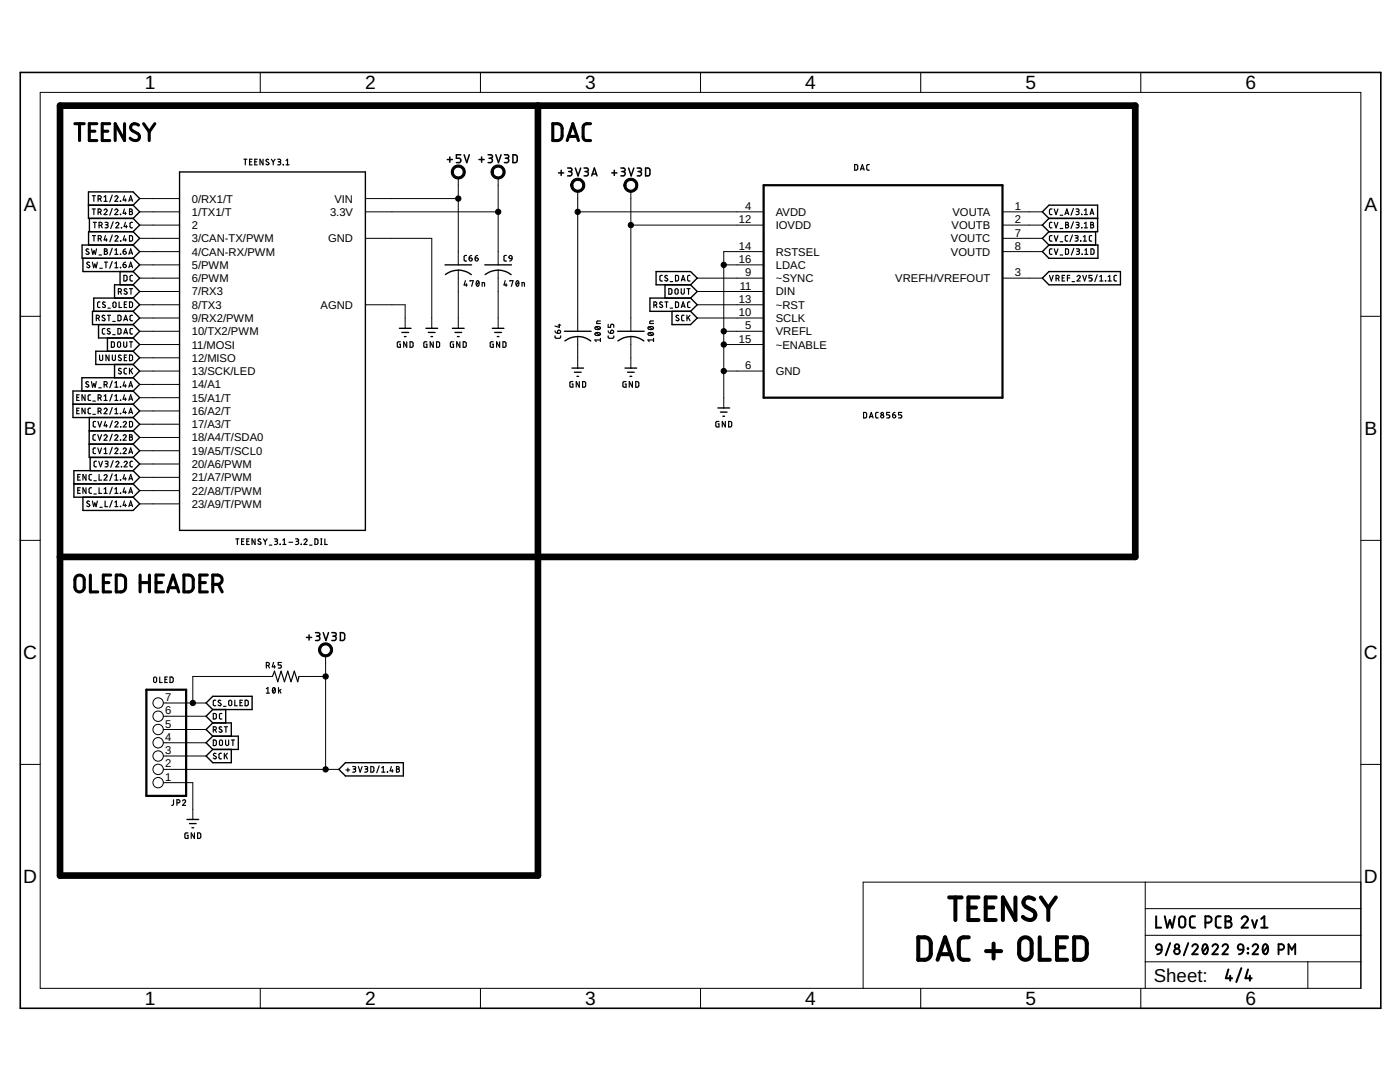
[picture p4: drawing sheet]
<svg xmlns="http://www.w3.org/2000/svg" width="279mm" height="216mm" viewBox="0 0 279 216" stroke-linecap="round" stroke-linejoin="round" font-family="sans-serif">
<g fill="none" stroke="#000" stroke-width=".23">
<path d="M18.4 39.1h.6M18.7 39.1v1.1M19.6 39.7l.5-.1v-.4l-.5-.1v1.1M20 39.7l.2 .5M20.8 39.3l.3-.2v1.1M22.4 38.9l-.5 1.4M22.9 39.3a.3 .3 0 0 1 .5-.2 .3 .3 0 0 1 0 .5l-.5 .6h.6M24.8 39.1l-.2 .8h.6M25 39.7v.5M25.8 39.9h.6M48.7 31.8h.6M49 31.8v1.1"/>
<path d="M49.8 32.3h.4M50.3 31.8h-.5v1.1h.5M50.8 32.3h.4M51.3 31.8h-.5v1.1h.5M52.5 31.8v1.1l-.6-1.1v1.1M53.6 31.9a.27 .27 0 0 0-.4-.1 .27 .27 0 0 0 0 .4l.4 .2a.29 .29 0 0 1-.1 .5 .29 .29 0 0 1-.4-.2M54.1 31.8l.4 .5M54.5 32.3v.6M54.9 31.8l-.4 .5M55.4 31.8h.5l.1 .2-.1 .2-.4 .1M55.7 32.3l.3 .1v.2l-.1 .3h-.5M56.5 32.9h.1"/>
<path d="M57.1 32.9h.6M57.1 32l.3-.2v1.1M170.6 32.8l.4 .1 .2 .1v.8l-.2 .1-.4 .1zM171.7 34l.4-1.2 .4 1.2M171.8 33.7h.6M173.5 32.8l-.4 .1-.1 .2v.7l.5 .2M17.7 49.7h-.4l-.1 .2 .5 .5v.3l-.3 .1-.3-.2M17.9 52.4l-.4-.1-.2 .3 .5 .4a.29 .29 0 0 1-.1 .4 .29 .29 0 0 1-.4-.1M18.3 49.7l.2 1.1 .3-.8 .2 .8 .3-1.1M18.4 41.7h.6M18.4 47h.7M18.4 52.3l.3 1.1 .2-.7 .3 .7 .2-1.1"/>
<path d="M18.6 44.4h.6M18.7 41.7v1.1M18.8 47v1.1M18.9 44.4v1.1M19.6 42.3l.5-.1v-.4l-.5-.1v1.1M19.6 47.6h.4l.2-.2v-.3l-.6-.1v1.1M19.7 50.9h.6M19.8 45l.5-.1v-.4l-.5-.1v1.1M19.9 53.5h.5M20 42.3l.2 .5M20 47.6l.2 .5M20.2 45l.2 .5"/>
<path d="M20.8 42a.31 .31 0 0 1 .4-.3 .31 .31 0 0 1 .1 .5l-.5 .6h.6M20.8 40.2h.6M20.8 49.7h.5v.4h-.2l.3 .3-.1 .3-.5 .1zM20.8 50.1h.3M20.8 52.3h.7M21 44.4h.4l.2 .2-.2 .2-.3 .1M21 47l-.2 .9h.6M21.1 52.3v1.1M21.2 47.6v.5M21.3 44.9l.3 .2-.1 .3-.5 .1M22.4 41.6l-.5 1.3M22.4 49.5l-.5 1.4"/>
<path d="M22.4 52.2l-.5 1.3M22.4 46.9l-.5 1.3M22.6 44.2l-.5 1.4M22.9 42a.31 .31 0 0 1 .4-.3 .31 .31 0 0 1 .1 .5l-.5 .6h.6M22.9 50.8h.6M22.9 49.9l.3-.2v1.1M22.9 52.6l.3-.3v1.1M22.9 53.4h.6M22.9 47.2a.3 .3 0 0 1 .5-.2 .3 .3 0 0 1 .1 .5l-.6 .6h.7M23.1 44.6a.3 .3 0 0 1 .4-.2 .3 .3 0 0 1 .1 .5l-.5 .6h.6M23.6 58.2l.6-.1v-.4l-.6-.1v1.1M24 58.2l.2 .5"/>
<path d="M24 40.2h.1M24 42.8h.1M24 50.7h.1M24 53.4h.1M24 48h.1M24.2 45.5h.1M24.6 50.1h.4a.31 .31 0 0 1 .2 .4 .31 .31 0 0 1-.3 .3 .31 .31 0 0 1-.3-.3zM24.6 52.8h.4a.31 .31 0 0 1 .2 .3 .31 .31 0 0 1-.3 .3 .31 .31 0 0 1-.3-.3zM24.7 54.9l.5 .1 .1 .1v.8l-.1 .1-.5 .1zM24.8 41.7l-.2 .9h.6M24.8 47l-.2 .9h.6M25 42.3v.5"/>
<path d="M25 44.4l-.2 .8h.6M25 47.6v.5M25.1 49.7l-.4 .1-.1 .3M25.1 52.3l-.4 .2-.1 .3M25.2 45v.5M25.3 57.7a.27 .27 0 0 0-.4-.1 .27 .27 0 0 0 0 .5l.4 .2a.3 .3 0 0 1-.1 .4 .3 .3 0 0 1-.4-.1M25.7 40.2l.4-1.1 .4 1.1M25.7 50.8l.4-1.1 .4 1.1M25.7 53.4l.4-1.1 .4 1.1M25.8 50.5h.6M25.8 53.1h.6M25.8 41.7h.3l.3 .2-.3 .3 .3 .2-.1 .4h-.5z"/>
<path d="M25.8 47h.5l.1 .2 .1 .6-.2 .3h-.5zM25.8 42.2h.3M25.8 57.6h.7M26.1 57.6v1.1M26.5 44.4h-.4l-.1 .2v.7l.5 .2M26.5 54.9l-.4 .1-.1 .2v.7l.5 .2M92.9 56l-.3 .9h.6M93.1 56.6v.5M93.1 51h-.3l-.2 .2v.7l.5 .2M93.6 51.5h.4a.31 .31 0 0 1 .2 .3 .31 .31 0 0 1-.3 .3 .31 .31 0 0 1-.3-.3zM93.8 56.1v-.1h.6l-.3 1.1M94.1 51l-.3 .1-.2 .4"/>
<path d="M94.8 51.5h.4a.3 .3 0 0 1 .2 .3 .3 .3 0 0 1-.3 .3 .3 .3 0 0 1-.3-.3zM95.1 56.1l.1-.1a.56 .56 0 0 1 .4 .6 .56 .56 0 0 1-.4 .5l-.2-.5zM95.3 51a.47 .47 0 0 0-.5 .5M95.6 56.3l-.5 .6M96.2 57.1v-.7l.5 .1v.6M100.8 56l-.2 .9h.6M101 56.6v.5M101.1 51h-.4l-.1 .2v.7l.5 .2M101.7 51.1l.3-.1 .2 .2v.4l-.6-.1zM101.8 56.1v-.1h.6l-.3 1.1M102.2 51.6l-.2 .4-.3 .1M103.2 56a.56 .56 0 0 1 .4 .6 .56 .56 0 0 1-.4 .5 .79 .79 0 0 1 0-1.1z"/>
<path d="M103.5 56.3l-.5 .6M104.2 57.1v-.7l.4 .1 .1 .6M132.2 54.9l-.4 .1-.1 .2v.7l.5 .2M133.2 55.1l-.4-.1-.1 .2 .5 .4a.3 .3 0 0 1-.1 .5 .3 .3 0 0 1-.4-.2M133.5 57.6h.4l.2 .2v.7l-.2 .2h-.4zM133.8 56.2h.4M134.8 54.9l.4 .1 .2 .1v.8l-.2 .1-.4 .1zM134.8 57.7h.4l.1 .2v.6l-.2 .2h-.3l-.1-.3zM136 57.6v.9l.2 .2 .3-.2 .1-.9M136 56.1l.3-1.2 .4 1.2M136.1 55.8h.5M137.1 57.6h.6"/>
<path d="M137.4 57.6v1.1M137.7 54.9l-.3 .1-.2 .2v.7l.5 .2M209.4 54.9l.4 1.2 .4-1.2M210 49.7h-.4l-.2 .2 .1 .7 .5 .2M210 47h-.4l-.2 .2 .1 .8 .5 .1M210 44.4h-.4l-.2 .2 .1 .7 .5 .2M210 41.7h-.4l-.2 .3 .1 .7 .5 .1M210.4 49.7l.4 1.1 .3-1.1M210.4 47l.4 1.1 .3-1.1M210.4 44.4l.4 1.1 .3-1.1M210.4 41.7l.4 1.1 .3-1.1M210.8 55.6l.5-.1v-.4l-.5-.2v1.2"/>
<path d="M211.1 55.6l.3 .5M211.6 50.9h.5M211.6 48.2h.5M211.6 45.6h.5M211.6 42.9h.5M212 55.5h.3M212.5 54.9h-.5v1.2h.5M212.5 42.8l.4-1.1 .4 1.1M212.6 42.5h.6M212.6 49.7h.5l.1 .1 .1 .7-.2 .2-.5 .1zM212.7 44.4h.5v.4l-.2 .1 .3 .2-.2 .3-.4 .1zM212.7 44.9h.3"/>
<path d="M213 55.5h.5M213.1 47h-.4l-.1 .2 .1 .8 .4 .1M213.5 54.9h-.5v1.2M214 56.2h.4M214 46.9l-.5 1.3M214.2 44.2l-.5 1.4M214.2 41.6l-.5 1.3M214.3 49.5l-.5 1.4M214.5 47h.5l.2 .2-.1 .2-.4 .1M214.7 44.4h.5l.1 .2-.1 .2-.3 .1M214.7 41.7h.4l.2 .2-.1 .3h-.3M214.8 49.7h.5l.1 .1-.1 .3h-.4"/>
<path d="M214.9 47.5l.3 .2-.1 .3-.6 .1M214.9 55.2a.31 .31 0 0 1 .5-.2 .31 .31 0 0 1 .1 .5l-.6 .6h.7M215.1 44.9l.2 .2v.3l-.6 .1M215.1 42.2l.2 .2v.3l-.6 .1M215.1 50.1l.3 .3v.3l-.6 .1M215.6 48.1h.1M215.9 42.8h.1M215.9 45.5h.1M215.9 50.8h.1M216.1 54.9l.4 1.2 .3-1.2M216.2 48.1h.6M216.2 47.2l.3-.2v1.1"/>
<path d="M216.4 42.8h.6M216.4 45.5h.6M216.4 44.6l.3-.2v1.1M216.4 42l.3-.3v1.1M216.5 50.8h.6M216.5 49.9l.3-.2v1.1M217.6 42.8l.3-1.1 .4 1.1M217.6 42.5h.6M217.7 44.4h.4l.1 .2-.2 .3 .3 .2-.2 .3-.4 .1zM217.7 44.9h.3M217.7 49.7h.4l.2 .1v.7l-.2 .2-.4 .1zM217.9 47h-.4l-.1 .2 .1 .8 .4 .1"/>
<path d="M218 54.9h-.7v.6h.4a.32 .32 0 0 1 .3 .3 .32 .32 0 0 1-.3 .3h-.4M219 54.8l-.5 1.4M219.5 56.1h.6M219.5 55.2l.3-.3v1.2M220.6 56h.1M221.1 56.1h.7M221.1 55.2l.4-.3v1.2M222.8 54.9l-.3 .1-.2 .2 .1 .7 .4 .2M15.3 79.3h.4M15.8 78.8h-.5v1.1h.5M17 78.8v1.1l-.6-1.1v1.1M17.7 76.2h-.4l-.2 .2 .6 .5v.2l-.2 .2-.4-.2"/>
<path d="M18.1 78.8h-.4l-.1 .2 .1 .8 .4 .1M18.2 76.1l.3 1.2 .2-.8 .3 .8 .2-1.2M19.2 63.5l.6-.1v-.4l-.6-.1v1.1M19.6 79.4l.5-.1v-.4l-.5-.1v1.1M19.6 63.5l.2 .5M19.7 77.4h.5M19.9 70.8v1l.2 .1 .4-.1v-1M20 60.2l-.4 .1-.1 .2v.8l.5 .1M20 79.4l.2 .5M20.8 79l.3-.2v1.1M20.8 79.9h.6M20.8 76.8l.5-.2v-.3l-.5-.2v1.2"/>
<path d="M20.9 63l-.3-.1-.2 .2 .6 .5v.3l-.3 .1-.3-.1M20.9 65.6h-.3l-.2 .2v.7l.5 .2M21 60.3h-.4l-.1 .2 .4 .4a.31 .31 0 0 1 0 .5 .31 .31 0 0 1-.5-.2M21.1 76.8l.3 .5M21.4 62.9h.7M21.5 61.5h.5M21.7 62.9v1.1M21.8 70.8v1.2l-.7-1.2v1.2M21.9 65.6h-.3l-.2 .2 .5 .4a.3 .3 0 0 1-.1 .5 .3 .3 0 0 1-.4-.2M22.2 68.2h.4l.2 .2v.6l-.2 .3h-.4zM22.4 76l-.5 1.4M22.4 78.7l-.5 1.3"/>
<path d="M22.4 70.8v.8l.2 .3 .4-.1v-1M22.5 64.1h.5M22.5 66.8h.5M22.6 60.3h.3l.2 .1v.8l-.2 .2-.3-.2zM22.9 77.3h.6M22.9 76.4l.3-.3v1.2M22.9 79l.3-.2v1.1M22.9 79.9h.6M23.5 62.9h.5l.1 .2 .1 .6-.2 .3h-.5zM23.5 65.6h.5l.1 .1 .1 .7-.2 .2-.5 .1zM23.6 68.3l.2-.1 .2 .2v.7l-.2 .2-.3-.2zM23.8 60.2v1.2h.5"/>
<path d="M24 77.3h.1M24 79.8h.1M24.2 73.6a.27 .27 0 0 0-.4-.1 .27 .27 0 0 0 0 .5l.3 .1a.29 .29 0 0 1 0 .5 .29 .29 0 0 1-.5-.2M24.2 70.9h-.4l-.2 .2 .6 .5v.2l-.2 .2-.4-.2M24.7 68.2v.8l.2 .3 .4-.2v-.9M24.7 64l.4-1.1 .3 1.1M24.7 66.7l.4-1.1 .3 1.1M24.8 60.7h.4M24.8 63.7h.6M24.8 66.4h.6M24.8 71.3h.4M24.8 76.1l-.2 .9h.6"/>
<path d="M24.8 78.8l-.2 .9h.6M25 76.8v.5M25 79.4v.5M25.3 73.5h-.4l-.1 .2v.7l.5 .2M25.3 60.2h-.5v1.2h.5M25.3 70.8h-.5v1.2h.5M25.7 77.3l.4-1.2 .4 1.2M25.7 79.9l.4-1.1 .4 1.1M25.8 77h.6M25.8 79.6h.6M25.8 60.2l.6 .2v.8l-.1 .1-.5 .1zM25.8 70.8l.5 .1 .1 .1v.8l-.3 .2h-.3z"/>
<path d="M25.8 68.2h.7M25.8 73.5v1.1M26.1 73.9l.4 .7M26.1 68.2v1.1M26.5 62.9h-.4l-.1 .2v.8l.5 .1M26.5 65.6h-.4l-.1 .2v.7l.5 .2M26.5 73.5l-.7 .7M79.9 68.2l-.6 .1v.8l.1 .2h.5v-.6h-.2M81.2 68.2v1.1l-.6-1.1v1.1M81.8 68.2h.5l.1 .2v.6l-.1 .3h-.5zM85.2 68.2l-.6 .1v.8l.1 .2h.5v-.6h-.2M86.5 68.2v1.1l-.6-1.1v1.1"/>
<path d="M87.1 68.2h.4l.2 .2v.6l-.2 .3h-.4zM90.5 68.2l-.6 .1v.8l.1 .2h.5v-.6h-.2M91.8 68.2v1.1l-.7-1.1v1.1M92.4 68.2h.5l.1 .2v.6l-.1 .3h-.5zM98.4 68.2l-.5 .1-.1 .8 .2 .2h.4v-.6h-.1M99.7 68.2v1.1l-.6-1.1v1.1M100.4 68.2h.4l.2 .2v.6l-.2 .3h-.4zM110.8 67v.4l.2 .1h.8l.1-.5M110.8 66l.1 .4 .4 .1M111.3 66a.32 .32 0 0 1 .6 .1 .32 .32 0 0 1-.3 .4h-.3zM111.4 64.9h.5M111.6 64.7v.6l-.8-.2"/>
<path d="M114.3 76.1l-.6 .2v.7l.2 .2 .4 .1v-.7h-.1M115.6 76.1v1.2l-.6-1.2v1.2M116.3 76.1l.4 .1 .2 .1v.8l-.2 .1-.4 .1zM118.8 66.5a.63 .63 0 0 1 1 .2 .61 .61 0 0 1-.6 .3 .61 .61 0 0 1-.5-.5zM118.8 65.3a.64 .64 0 0 1 1 .3 .61 .61 0 0 1-.6 .2 .61 .61 0 0 1-.5-.4zM119 66.4l.6 .5M119 65.2l.6 .5M119.8 64.1h-.6l-.1 .1v.4h.7M119.8 67.8h-1.1l.3 .4M119.8 67.5v.7M121.4 67v.4l.2 .1h.8l.1-.5M121.4 66l.1 .4 .4 .1"/>
<path d="M121.4 64.7v.6h.5v-.4a.33 .33 0 0 1 .3-.2 .33 .33 0 0 1 .3 .2v.4M121.9 66a.32 .32 0 0 1 .5 .1 .32 .32 0 0 1-.2 .4h-.3zM124.9 76.1l-.5 .2-.1 .7 .2 .2 .4 .1v-.7h-.1M126.2 76.1v1.2l-.6-1.2v1.2M126.9 76.1l.4 .1 .2 .1v.8l-.2 .1-.4 .1zM129.3 66.5a.61 .61 0 0 1 .6-.2 .61 .61 0 0 1 .5 .4 .62 .62 0 0 1-1.1-.2zM129.4 65.3a.62 .62 0 0 1 1 .3 .62 .62 0 0 1-1.1-.2zM129.6 66.4l.6 .5M129.6 65.2l.6 .5M130.4 64.1h-.6l-.1 .1v.4h.7M130.4 67.8h-1.1l.3 .4M130.4 67.5v.7"/>
<path d="M130.5 60.9l.5-.2v-.3l-.5-.2v1.2M130.9 60.9l.2 .5M132.2 60.3h-.4l-.1 .2 .4 .4a.31 .31 0 0 1 0 .5 .31 .31 0 0 1-.5-.2M132.7 60.2h.6M133 60.2v1.2M133.8 61.5h.4M134.8 60.2l.6 .2v.8l-.2 .1-.4 .1zM135.4 63l-.3-.1-.2 .2 .5 .4a.3 .3 0 0 1-.1 .5 .3 .3 0 0 1-.4-.1M136 61.4l.3-1.2 .4 1.2M136.1 61.1h.5M136.5 62.9h-.3l-.2 .2 .1 .8 .4 .1M137.1 62.9v1.1"/>
<path d="M137.4 63.3l.3 .7M137.7 60.2l-.3 .1-.2 .2 .1 .8 .4 .1M137.7 62.9l-.6 .7M15.3 81.9h.4M15.5 95.2h.4M15.5 97.8h.4M15.8 81.4h-.5v1.1h.5M16 94.7h-.5v1.1h.5M16 97.3h-.5v1.1h.5M17 81.4v1.1l-.6-1.1v1.1M17.2 94.7v1.1l-.6-1.1v1.1M17.2 97.3v1.1l-.6-1.1v1.1"/>
<path d="M18.1 81.4l-.4 .1-.1 .2 .1 .8h.4M18.3 94.7h-.4l-.1 .2v.8l.5 .1M18.3 97.3l-.4 .1-.1 .2v.7l.5 .1M18.4 100l.3 1.1 .2-.7 .3 .7 .2-1.1M18.5 80h.5M18.5 82.7h.5M18.7 95.9h.5M18.7 98.6h.5M19.1 86.7l-.4 .1-.1 .2v.7l.5 .1M19.1 89.4h-.4l-.1 .2v.8l.5 .1M19.1 84.1h-.4l-.1 .2 .1 .8 .4 .1M19.3 92l-.4 .1-.1 .2v.8l.5 .1"/>
<path d="M19.5 86.7l.4 1.1 .4-1.1M19.5 89.4l.4 1.1 .4-1.1M19.5 84.1l.4 1.1 .4-1.1M19.6 82.1l.5-.2v-.3l-.5-.2v1.1M19.7 92l.4 1.2 .3-1.2M19.8 94.7v1.1h.5M19.8 97.3v1.1h.5M20 82.1l.2 .4M20.8 87a.3 .3 0 0 1 .4-.2 .3 .3 0 0 1 .1 .4l-.5 .6h.6M20.8 94.9a.31 .31 0 0 1 .4-.2 .31 .31 0 0 1 .1 .5l-.5 .6h.6M20.8 81.7a.3 .3 0 0 1 .4-.2 .3 .3 0 0 1 .1 .4l-.5 .6h.6M20.8 89.6l.3-.2v1.1"/>
<path d="M20.8 97.6l.3-.3v1.1M20.8 90.5h.6M20.8 98.4h.6M21 92l.4 .1 .2 .1-.2 .3h-.3M21 100v1.1h.5M21 84.1l-.2 .9h.6M21.2 84.7v.5M21.3 92.5l.2 .1 .1 .3-.2 .2-.4 .1M22.4 86.6l-.5 1.4M22.4 89.3l-.5 1.3M22.4 94.6l-.5 1.3M22.4 97.2l-.5 1.4"/>
<path d="M22.4 99.9l-.5 1.3M22.4 81.3l-.5 1.4M22.4 84l-.5 1.3M22.6 91.9l-.5 1.4M22.9 87a.3 .3 0 0 1 .4-.2 .3 .3 0 0 1 .1 .4l-.5 .6h.6M22.9 89.6a.31 .31 0 0 1 .4-.2 .31 .31 0 0 1 .2 .4l-.6 .7h.6M22.9 81.7l.3-.3v1.1M22.9 94.9l.3-.2v1.1M22.9 97.6l.3-.3v1.1M22.9 95.8h.6M22.9 98.4h.6M22.9 82.5h.6"/>
<path d="M22.9 84.3a.3 .3 0 0 1 .5-.2 .3 .3 0 0 1 .1 .5l-.6 .6h.7M23.1 92.3a.3 .3 0 0 1 .4-.3 .3 .3 0 0 1 .1 .5l-.5 .7h.6M24 82.5h.1M24 87.8h.1M24 90.4h.1M24 95.7h.1M24 98.4h.1M24 85.2h.1M24.2 93.1h.1M24.6 87a.3 .3 0 0 1 .4-.2 .3 .3 0 0 1 .1 .4l-.5 .6h.6M24.6 89.6a.31 .31 0 0 1 .4-.2 .31 .31 0 0 1 .2 .4l-.6 .7h.6M24.6 84.3a.3 .3 0 0 1 .4-.2 .3 .3 0 0 1 .1 .5l-.5 .6h.6"/>
<path d="M24.8 92.3a.3 .3 0 0 1 .4-.3 .3 .3 0 0 1 .1 .5l-.5 .7h.6M24.8 81.4l-.2 .9h.6M24.8 94.7l-.2 .8h.6M24.8 97.3l-.2 .9h.6M24.8 100l-.2 .8h.6M25 82.1v.4M25 95.3v.5M25 98v.4M25.7 90.5l.4-1.1 .4 1.1M25.7 95.8l.4-1.1 .4 1.1M25.7 98.4l.4-1.1 .4 1.1M25.7 82.5l.4-1.1 .4 1.1"/>
<path d="M25.8 82.3h.6M25.8 90.2h.6M25.8 95.5h.6M25.8 98.2h.6M25.8 84.1h.5l.1 .2 .1 .6-.2 .3h-.5zM25.8 86.7l.4 .1 .2 .1-.3 .3 .3 .3-.1 .3h-.5zM25.8 87.2h.3M26.5 92l-.4 .1-.1 .2v.7l.5 .2M143.5 84.1l-.6 .1v.9l.6 .1v-.6h-.2M144.8 84.1v1.1l-.7-1.1v1.1M145.4 84.1h.4l.2 .2v.6l-.2 .3h-.4zM172.3 82.3h.5l.1 .2 .1 .6-.2 .3h-.5z"/>
<path d="M173.5 83.4l.4-1.1 .3 1.1M173.6 83.1h.6M175.3 82.3h-.4l-.1 .2v.7l.5 .2M177.6 82.3h-.6v.5h.3a.31 .31 0 0 1 .3 .3 .31 .31 0 0 1-.3 .3h-.3M178.1 82.8h.4a.31 .31 0 0 1 .3 .3 .31 .31 0 0 1-.4 .3 .31 .31 0 0 1-.3-.3zM178.6 82.3a.47 .47 0 0 0-.5 .5M180 82.3h-.7v.5h.4a.31 .31 0 0 1 .3 .3 .31 .31 0 0 1-.3 .3h-.4M17.9 100.1l-.4-.1-.2 .2 .5 .4a.3 .3 0 0 1 0 .5 .3 .3 0 0 1-.5-.2M19.9 101.2h.5M22.9 100.2l.3-.2v1.1M22.9 101.1h.6M24 101h.1"/>
<path d="M25 100.6v.5M25.7 101.1l.4-1.1 .4 1.1M25.8 100.8h.6M47.1 107.5h.6M47.4 107.5v1.1M48.2 108h.4M48.7 107.5h-.5v1.1h.5M49.3 108h.3M49.7 107.5h-.4v1.1h.4M50.9 107.5v1.1l-.6-1.1v1.1M52 107.6a.27 .27 0 0 0-.4 0 .27 .27 0 0 0 0 .4l.4 .2a.29 .29 0 0 1-.1 .4 .29 .29 0 0 1-.4-.1M52.6 107.5l.3 .6"/>
<path d="M52.9 108.1v.5M53.3 107.5l-.4 .6M53.8 108.8h.5M54.8 107.5h.4l.2 .2-.2 .3h-.3M55.1 108l.2 .1 .1 .3-.2 .2h-.4M55.9 108.6h.1M56.5 108.6h.6M56.5 107.8l.2-.3v1.1M57.7 108.2h.7M59 107.5h.5l.1 .2-.1 .3h-.4M59.3 108l.2 .1 .1 .3-.2 .2h-.4M60.1 108.6h.1"/>
<path d="M60.7 107.8a.3 .3 0 0 1 .4-.3 .3 .3 0 0 1 .1 .5l-.5 .6h.6M61.8 108.8h.5M62.8 107.5h.5l.1 .2v.8l-.1 .1h-.5zM64 107.5h.3M64 108.6h.3M64.1 107.5v1.1M64.8 107.5v1.1h.5M30.8 135.1h.2l.3 .3v.5l-.3 .3-.3-.2zM31.9 135.1v1.1h.5M32.9 135.6h.4M33.4 135.1h-.5v1.1h.5M33.9 135.1h.5l.1 .2 .1 .6-.2 .3h-.5z"/>
<path d="M43.1 139.7h-.4l-.1 .3v.8h.5M44.1 139.8l-.4-.1-.2 .3 .6 .5v.2l-.2 .1-.4-.1M45.7 139.8l.3-.1 .2 .3v.5l-.2 .3-.3-.1zM46.9 139.7v1.1h.4M48.4 139.7h-.5v1.1h.5M48.9 139.7h.5l.1 .2 .1 .6-.2 .3h-.5zM53.1 132.8l.6-.1v-.4l-.6-.1v1.1M53.1 137.4l.4-.2v1.1M53.1 138.3h.7M53.5 132.8l.3 .5M54.4 135l.4-1.1 .6 2.1 .7-2.1 .7 2.1 .6-2.1 .7 2.1 .6-2.1 .7 2.1 .3-1M54.5 137.3l.1-.1a.55 .55 0 0 1 .4 .6 .55 .55 0 0 1-.4 .5l-.2-.5z"/>
<path d="M54.6 132.2l-.3 .9h.6M54.8 132.8v.5M54.9 137.4l-.5 .7M55.6 137.2v1.1M55.8 137.8l.3 .5M56.1 137.6l-.5 .3M56.2 132.2h-.7v.5h.4a.31 .31 0 0 1 .3 .3 .31 .31 0 0 1-.3 .3h-.4M34.6 159.6v.9l-.3 .2M36.4 159.8a.3 .3 0 0 1 .5-.2 .3 .3 0 0 1 .1 .5l-.6 .6h.6M42.6 142.4h.4l.2 .2v.6l-.2 .2-.4 .1zM42.6 145.6l.5-.1v-.4l-.5-.1v1.1M42.6 147.7h.4l.2 .1v.8l-.3 .2h-.3z"/>
<path d="M42.9 145.6l.3 .5M43.1 150.4a.28 .28 0 0 0-.4 0 .28 .28 0 0 0 0 .4l.4 .2a.29 .29 0 0 1-.1 .4 .29 .29 0 0 1-.4-.1M43.9 147.7h.3l.2 .1v.8l-.2 .2-.4-.2zM44.2 150.3h-.4l-.1 .3 .1 .7 .4 .1M44.3 145.1l-.4-.1-.2 .3 .5 .3a.3 .3 0 0 1 0 .5 .3 .3 0 0 1-.5-.1M44.3 142.4h-.4l-.1 .2 .1 .8 .4 .1M44.6 140.9h.5M44.8 145h.6M44.8 150.3v1.1M45 147.7v.8l.3 .3 .3-.2v-.9M45 150.7l.4 .7M45.1 145v1.1"/>
<path d="M45.4 150.3l-.6 .7M46.2 147.7h.6M46.5 147.7v1.1M47.9 140.2h.4M69 153.6h.8M69.4 153.3v.7M70.4 153h.5l.1 .1-.1 .3-.4 .1M70.7 153.5l.3 .2-.1 .2-.5 .2M71.5 153l.4 1.1 .4-1.1M72.8 153h.4l.2 .1-.1 .3-.4 .1M73.1 153.5l.2 .1 .1 .2-.2 .2-.4 .1M74 153h.4l.2 .1v.8l-.2 .2h-.4z"/>
<path d="M75.7 152.8l-.5 1.4M76.2 154.1h.6M76.2 153.2l.3-.2v1.1M77.3 154.1h.1M78.1 153l-.2 .8h.6M78.3 153.6v.5M79.1 153h.4l.2 .1-.3 .4 .3 .2-.1 .3-.5 .1zM79.1 153.5h.3M35.3 160.2l.6-.1v-.4l-.6-.1v1.1M37.5 166.2l-.6 .1v.8l.2 .2h.4v-.6h-.2M38.8 166.2v1.1l-.6-1.1v1.1M39.4 166.2h.5l.1 .2 .1 .6-.2 .3h-.5z"/>
<circle cx="176.1" cy="83.1" r=".31"/>
<circle cx="176.1" cy="82.5" r=".25"/>
</g>
<g fill="none" stroke="#000" stroke-width=".3">
<path d="M89.3 31.8h1M89.8 31.3v1.1M91.9 30.9h-.8v.7h.5a.45 .45 0 0 1 .4 .4 .45 .45 0 0 1-.4 .4h-.5M92.6 30.9l.6 1.5 .5-1.5M95.6 31.8h1M96.1 31.3v1.1M97.4 30.9h.7l.2 .3-.2 .3-.5 .1M97.9 31.6a.43 .43 0 0 1 .4 .4 .43 .43 0 0 1-.4 .4h-.5M99 30.9l.5 1.5 .5-1.5M100.7 30.9h.6l.2 .3-.2 .3-.4 .1M101.1 31.6a.43 .43 0 0 1 .4 .4 .43 .43 0 0 1-.4 .4h-.4M102.4 30.9h.6l.2 .3v.8l-.2 .4h-.6z"/>
<path d="M111.5 34.5h1M112 34v1M113.3 33.5l.7 .1 .2 .2-.2 .4h-.5M113.7 34.2a.43 .43 0 0 1 .5 .5 .43 .43 0 0 1-.5 .4h-.4M114.8 33.5l.6 1.6 .5-1.6M116.6 33.5l.6 .1 .2 .2-.2 .4h-.5M117 34.2a.43 .43 0 0 1 .4 .5 .43 .43 0 0 1-.4 .4h-.4M118.1 35.1l.5-1.6 .5 1.6M118.2 34.7h.8M122.1 34.5h1M122.6 34v1M123.9 33.5l.7 .1 .2 .2-.2 .4h-.5"/>
<path d="M124.3 34.2a.43 .43 0 0 1 .5 .5 .43 .43 0 0 1-.5 .4h-.4M125.5 33.5l.5 1.6 .5-1.6M127.2 33.5l.6 .1 .2 .2-.2 .4h-.5M127.6 34.2a.43 .43 0 0 1 .4 .5 .43 .43 0 0 1-.4 .4h-.4M128.8 33.5l.7 .1 .2 .2v1l-.2 .3h-.7zM61.2 127.2h1M61.7 126.7v1M63 126.2l.6 .1 .2 .2-.2 .4h-.4M63.4 126.9a.43 .43 0 0 1 .4 .5 .43 .43 0 0 1-.4 .4h-.4M64.5 126.2l.5 1.6 .6-1.6M66.2 126.2l.7 .1 .2 .2-.2 .4h-.5M66.7 126.9a.43 .43 0 0 1 .4 .5 .43 .43 0 0 1-.4 .4h-.5"/>
<path d="M67.9 126.2l.6 .1 .2 .2 .1 .9-.3 .4h-.6z"/>
</g>
<g fill="none" stroke="#000" stroke-width=".28">
<path d="M35.8 34.3h37.1v71.5h-37.1zM16.6 51.5v2.7h10M17.7 40.9h8.9M17.8 43.6v2.6M24 54.2v2.6M26.6 40.9l1.3-1.3-1.3-1.3h-8.9v5.3h8.9M26.6 46.2h-8.9v2.7M26.6 40.9l1.3 1.4-1.3 1.3M26.6 43.6l1.3 1.3-1.3 1.3M26.6 46.2l1.3 1.4-1.3 1.3M26.6 48.9h-10.2v2.6h10.2M26.6 48.9l1.3 1.3-1.3 1.3"/>
<path d="M26.6 51.5l1.3 1.4-1.3 1.3M26.6 54.2l1.3 1.3-1.3 1.3M26.6 56.8h-3.7v2.7M26.6 56.8l1.3 1.4-1.3 1.3M26.6 59.5h-7.9v2.6M26.6 59.5l1.3 1.3-1.3 1.3M88.8 52.9h5.3M88.9 54.8a4.2 4.2 0 0 1 5.2 0M96.8 52.9h5.3M96.8 54.8a4.2 4.2 0 0 1 5.2 0M130.9 54.2h6.9l1.3 1.3-1.3 1.3h-6.9zM132.7 56.8v2.7"/>
<path d="M137.8 59.5h-8.1v2.6h8.1M137.8 59.5l1.3 1.3-1.3 1.3M137.8 56.8l1.3 1.4-1.3 1.3M209.3 43.6l-1.3-1.3 1.3-1.4h9.8v5.3h-9.8M209.3 43.6h9.8M209.3 48.9h9.8v2.6h-9.8l-1.3-1.3zM209.3 54.2h14.3v2.6h-14.3l-1.3-1.3zM209.3 46.2l-1.3 1.4 1.3 1.3M209.3 43.6l-1.3 1.3 1.3 1.3M218.7 46.2v2.7M19.7 64.8v2.6h6.9M21.4 67.4v2.7"/>
<path d="M22.9 72.7v2.7M26.6 75.4h-10.3v2.6M26.6 62.1h-8.1v2.7h8.1M26.6 62.1l1.3 1.4-1.3 1.3M26.6 64.8l1.3 1.3-1.3 1.3M26.6 67.4l1.3 1.3-1.3 1.4M26.6 70.1h-7.5v2.6h7.5M26.6 72.7l1.3 1.3-1.3 1.4M26.6 75.4l1.3 1.3-1.3 1.3M26.6 78h-12v5.3h12M26.6 78l1.3 1.4-1.3 1.3M26.6 70.1l1.3 1.3-1.3 1.3"/>
<path d="M79.7 65.5h2.3M80.2 66.3h1.3M80.7 67.2h.3M85 65.5h2.3M85.5 66.3h1.3M86 67.2h.3M90.3 65.5h2.3M90.8 66.3h1.3M91.3 67.2h.3M98.3 65.5h2.3M98.7 66.3h1.4M99.3 67.2h.3"/>
<path d="M112.6 66.1h5.4M112.7 68a4.2 4.2 0 0 1 5.2 0M114.2 73.4h2.3M114.6 74.3h1.4M115.1 75.1h.4M123.3 66.1h5.2M123.3 68a4.2 4.2 0 0 1 5.2 0M124.7 73.4h2.4M125.2 74.3h1.4M125.7 75.1h.4M134.1 62.1v2.7h3.7l1.3-1.3-1.3-1.4M14.6 80.7h12"/>
<path d="M14.8 96.6h11.8M16.6 99.2v2.7h10l1.3-1.4-1.3-1.3M17.8 86h8.8M17.8 88.6h8.8M17.8 83.3v8h8.8M18 91.3v2.6M26.6 83.3l1.3 1.3-1.3 1.4M26.6 86l1.3 1.3-1.3 1.3M26.6 88.6l1.3 1.3-1.3 1.4M26.6 91.3l1.3 1.3-1.3 1.3M26.6 93.9h-11.8v5.3h11.8M26.6 93.9l1.3 1.3-1.3 1.4"/>
<path d="M26.6 96.6l1.3 1.3-1.3 1.3M26.6 80.7l1.3 1.3-1.3 1.3M143.3 81.4h2.3M143.8 82.2h1.3M144.3 83.1h.3M41.1 140.3l1.4-1.4h7.8v2.7h-7.8zM42.5 141.6l-1.4 1.3 1.4 1.4M42.5 144.3h3.7v2.6M42.5 144.3l-1.4 1.3 1.4 1.3M42.5 146.9h5.1v2.6h-5.1M42.5 149.5l-1.4 1.4 1.4 1.3h3.7v-2.7M42.5 146.9l-1.4 1.3 1.4 1.3"/>
<path d="M45 141.6v2.7M68.9 152.2h11.6v2.6h-11.6l-1.3-1.3zM37.3 163.5h2.3M37.8 164.3h1.3M38.3 165.2h.4"/>
</g>
<g fill="none" stroke="#000" stroke-width=".8">
<path d="M189.4 179.1h2.5M190.7 179.1v4.5M195.3 179.1h-2v4.5h2M198.7 179.1h-2v4.5h2M202.6 179.1v4.5l-2.4-4.5v4.5M206.4 179.5a1.19 1.19 0 0 0-1.4-.4 1.19 1.19 0 0 0-.7 1.2l.4 .7 1.4 .7a1.06 1.06 0 0 1 .3 1.5 1.06 1.06 0 0 1-1.4 .3l-.9-.6M207.7 179.1l1.5 2.1M210.7 179.1l-1.5 2.1M183.3 187a2.53 2.53 0 0 1 2 .3l.3 .4 .2 .6-.1 2.2-.4 .7a2.36 2.36 0 0 1-2 .3zM187.1 191.5l1.5-4.5 1.5 4.5M187.5 190.4h2.2M193.3 181.1h1.5"/>
<path d="M193.3 187a1.87 1.87 0 0 0-1.7 .3l-.3 .7 .1 2.8 .2 .4a1.76 1.76 0 0 0 1.7 .3M196.7 181.1h1.5M196.8 189.8h3M198.3 188.3v3M203.7 187.4a1.25 1.25 0 0 1 1.4-.3 1.25 1.25 0 0 1 .8 1.2v2a1.25 1.25 0 0 1-1.3 1.2 1.25 1.25 0 0 1-1.2-1.2v-2zM207.5 187v4.5h2M209.2 181.2v2.4M210.9 189h1.5M213 187h-2.1v4.5h2.1M214.4 187a2.44 2.44 0 0 1 2 .3l.4 .4 .1 .6v2.2l-.5 .7a2.28 2.28 0 0 1-2 .3z"/>
</g>
<path d="M107.4 21.1v153.6h-95.4v-153.6h214.6v90h-214.6" fill="none" stroke="#000" stroke-width="1.3"/>
<g fill="none" stroke="#000" stroke-width=".61">
<path d="M14.9 24.7h1.9M15.9 24.7v3.3M17.8 26.2h1.1M19.3 24.7h-1.5v3.3h1.5M20.4 26.2h1.1M21.9 24.7h-1.5v3.3h1.5M24.8 24.7v3.3l-1.8-3.3v3.3M27.6 25a.84 .84 0 0 0-1.2-.2 .84 .84 0 0 0-.1 1.2l1.2 .6a.82 .82 0 0 1 .2 1.2 .82 .82 0 0 1-1.2 .1l-.5-.3M28.7 24.7l1.1 1.6M29.8 26.3v1.7M30.9 24.7l-1.1 1.6M110.3 24.7a1.79 1.79 0 0 1 1.6 .3l.3 .6v1.5l-.3 .7a1.61 1.61 0 0 1-1.6 .2z"/>
<path d="M113.2 28l1.1-3.3 1.1 3.3M113.5 27.2h1.7M117.9 24.7h-1a.71 .71 0 0 0-.5 .7v1.9a.7 .7 0 0 0 .7 .7h.8M15.3 115a.93 .93 0 0 1 1-.2 .93 .93 0 0 1 .5 .9v1.5a.93 .93 0 0 1-.9 .9 .93 .93 0 0 1-1-.9v-1.5zM18 114.7v3.4h1.5M20.6 116.2h1.1M22.1 114.7h-1.5v3.4h1.5M23.2 114.7a1.79 1.79 0 0 1 1.6 .3l.3 .7v1.5l-.3 .6a1.61 1.61 0 0 1-1.6 .3zM28 116.2h1.8M28 114.7v3.4M29.8 114.7v3.4M31.1 116.2h1.2"/>
<path d="M32.6 114.7h-1.5v3.4h1.5M33.4 118.1l1.1-3.4 1.2 3.4M33.7 117.3h1.7M36.7 114.7a1.79 1.79 0 0 1 1.6 .3l.3 .7-.1 1.7-.2 .4a1.61 1.61 0 0 1-1.6 .3zM39.9 116.2h1.1M41.4 114.7h-1.5v3.4h1.5M42.5 116.6h.9a.93 .93 0 0 0 .9-.9 .93 .93 0 0 0-.9-1h-.9v3.4M43.6 116.6l.7 1.5"/>
</g>
<g fill="none" stroke="#000" stroke-width=".2">
<path d="M8 18.4h263.6v178.8h-263.6zM51.9 14.5v3.9M95.9 14.5v3.9M139.8 14.5v3.9M183.7 14.5v3.9M227.7 14.5v3.9M27.9 39.6h7.9M72.9 39.6h18.6M91.5 35.5v17.4M99.4 35.5v17.4M115.3 38.1v28M125.9 38.1v28"/>
<path d="M27.9 58.2h7.9M27.9 55.5h7.9M27.9 52.9h7.9M27.9 50.2h7.9M27.9 47.6h7.9M27.9 44.9h7.9M27.9 42.3h7.9M72.9 47.6h13.3v17.9M72.9 42.3h26.5M91.5 53.9v11.6M99.4 53.9h.1M99.4 53.9v11.6"/>
<path d="M115.3 42.3h37.1M125.9 44.9h26.5M139.1 58.2h13.3M139.1 55.5h13.3M144.4 52.9h8M152.4 50.2h-8v31.2M200.1 55.5h7.9M200.1 50.2h7.9M200.1 47.6h7.9M200.1 44.9h7.9M200.1 42.3h7.9M4 63.1h4"/>
<path d="M27.9 71.4h7.9M27.9 68.7h7.9M27.9 66.1h7.9M27.9 63.5h7.9M27.9 60.8h7.9M27.9 79.4h7.9M27.9 76.7h7.9M27.9 74h7.9M72.9 60.8h8v4.7M115.3 67.2v6.2M125.9 67.2v6.2M139.1 63.5h13.3"/>
<path d="M139.1 60.8h13.3M144.4 68.7h8M144.4 66.1h8M144.4 74h8M271.6 63.1h4M27.9 97.9h7.9M27.9 95.2h7.9M27.9 92.6h7.9M27.9 89.9h7.9M27.9 87.3h7.9M27.9 84.6h7.9M27.9 82h7.9"/>
<path d="M4 107.8h4M27.9 100.5h7.9M271.6 107.8h4M54.4 135h-15.9v5.3M59.7 135h5.3M65 130.8v22.7M4 152.5h4M32.6 156.2h5.9v7.3M32.6 153.5h35M32.6 150.9h8.5M32.6 148.2h8.5M32.6 145.6h8.5"/>
<path d="M32.6 142.9h8.5M32.6 140.3h8.5M271.6 152.5h4M228.6 176v21.2M271.6 176h-99.3v21.2M51.9 197.2v4M95.9 197.2v4M139.8 197.2v4M183.7 197.2v4M227.7 197.2v4M228.6 191.9h43M228.6 186.6h43"/>
<path d="M228.6 181.3h43M261 191.9v5.3"/>
<circle cx="31.6" cy="150.9" r="1.04"/>
<circle cx="31.6" cy="153.5" r="1.04"/>
<circle cx="31.6" cy="156.2" r="1.04"/>
<circle cx="31.6" cy="142.9" r="1.04"/>
<circle cx="31.6" cy="148.2" r="1.04"/>
<circle cx="31.6" cy="140.3" r="1.04"/>
<circle cx="31.6" cy="145.6" r="1.04"/>
</g>
<path d="M4 14.5h271.6v186.7h-271.6z" fill="none" stroke="#000" stroke-width=".32"/>
<g fill="none" stroke="#000" stroke-width=".4">
<path d="M230.7 182.8v2.3h1M232.5 182.8l.5 2.3 .5-1.5 .5 1.5 .5-2.3M235.4 183.1a.63 .63 0 0 1 .7-.2 .63 .63 0 0 1 .5 .6v1a.62 .62 0 0 1-.7 .6 .62 .62 0 0 1-.6-.6zM238.5 182.8l-.7 .1-.3 .4 .1 1.6 .2 .2h.7M240.6 184.1h.6a.64 .64 0 0 0 .6-.6 .64 .64 0 0 0-.6-.7h-.6v2.3M243.6 182.8l-.7 .1-.3 .4 .1 1.6 .3 .2h.6M244.6 182.8h.6a.51 .51 0 0 1 .5 .5 .51 .51 0 0 1-.5 .6 .62 .62 0 0 1 .6 .6 .62 .62 0 0 1-.6 .6h-.6zM244.6 183.9h.6M245.2 193.4l-.6 1.8h1.3M245.5 194.7v1M247.7 193.2l-1 2.7M247.8 183.3a.62 .62 0 0 1 .9-.4 .62 .62 0 0 1 .2 1l-1.1 1.2h1.2"/>
<path d="M249.1 193.4l-.5 1.8h1.2M249.4 194.7v1M249.9 183.6l.5 1.5 .5-1.5M251.7 185.1h1.3M251.7 183.3l.6-.5v2.3"/>
</g>
<g fill="none" stroke="#000" stroke-width=".38">
<path d="M230.9 188.6l.3-.2 .5 .2 .1 .9-.9-.1-.2-.3zM231.8 189.5l-.2 .6-.7 .3M233.5 188.2l-.9 2.4M237.2 188.2l-1 2.4M237.9 188.8a.55 .55 0 0 1 .8-.4 .55 .55 0 0 1 .2 .9l-1 1.1h1.2M240.2 188.5l.1-.1a.85 .85 0 0 1 .7 1.3v.2a.48 .48 0 0 1-.5 .5 .48 .48 0 0 1-.5-.5v-.8zM241 188.8l-.9 1.2M242 188.8a.55 .55 0 0 1 .7-.4 .55 .55 0 0 1 .2 .9l-.9 1.1h1.1M244 188.8a.55 .55 0 0 1 .8-.4 .55 .55 0 0 1 .1 .9l-.9 1.1h1.1M247.2 188.6l.3-.2 .5 .2 .2 .9-1-.1-.2-.3zM248.2 189.5l-.3 .6-.7 .3M249 189.2l.1 .1z"/>
<path d="M249 190.1l.1 .1zM250 188.8a.55 .55 0 0 1 .8-.4 .55 .55 0 0 1 .1 .9l-.9 1.1h1.1M252.2 188.5l.2-.1a.85 .85 0 0 1 .7 1.3l-.1 .2a.49 .49 0 0 1-.5 .5 .49 .49 0 0 1-.4-.5l-.1-.8zM253 188.8l-.9 1.2M255.2 189.5h.5a.55 .55 0 0 0 .6-.5 .55 .55 0 0 0-.6-.6h-.5v2M257.2 190.4v-2l.6 1.1 .7-1.1v2"/>
<circle cx="234.9" cy="188.8" r=".45"/>
<circle cx="234.9" cy="189.8" r=".56"/>
</g>
<path d="M152.4 37h47.7v42.4h-47.7zM29.2 137.6h7.9v21.2h-7.9z" fill="none" stroke="#000" stroke-width=".44"/>
<g fill="#000" stroke="#000" stroke-width=".2">
<path d="M90.5 33.3a1.4 1.4 0 0 1 2.2 .3 1.4 1.4 0 0 1-.9 2.1 1.4 1.4 0 0 1-1.7-1.4h.4a.99 .99 0 0 1 1.4-.8 .99 .99 0 0 1 .2 1.6 .99 .99 0 0 1-1.6-.5v-.3h-.4z" fill-rule="evenodd"/>
<path d="M98.4 33.3a1.41 1.41 0 0 1 2.2 .3 1.41 1.41 0 0 1-.8 2.1 1.41 1.41 0 0 1-1.8-1.4h.4a.98 .98 0 0 1 1.4-.9 .98 .98 0 0 1 .3 1.6 .98 .98 0 0 1-1.6-.4l-.1-.3h-.4v-.3z" fill-rule="evenodd"/>
<path d="M114.3 36a1.41 1.41 0 0 1 2.2 .3 1.41 1.41 0 0 1-.8 2 1.41 1.41 0 0 1-1.8-1.3h.4a.98 .98 0 0 1 1.4-1 .98 .98 0 0 1 .2 1.7 .98 .98 0 0 1-1.5-.5l-.1-.2h-.4z" fill-rule="evenodd"/>
<path d="M124.9 36a1.4 1.4 0 0 1 2.2 .3 1.4 1.4 0 0 1-.8 2 1.4 1.4 0 0 1-1.8-1.3h.4a.99 .99 0 0 1 1.5-.9 .99 .99 0 0 1 .1 1.7 .99 .99 0 0 1-1.6-.6v-.2h-.4z" fill-rule="evenodd"/>
<path d="M64 128.7a1.41 1.41 0 0 1 2.2 .3 1.41 1.41 0 0 1-.9 2 1.41 1.41 0 0 1-1.7-1.3h.4a.98 .98 0 0 1 1.3-1 .98 .98 0 0 1 .3 1.7 .98 .98 0 0 1-1.6-.5v-.2h-.4v-.4z" fill-rule="evenodd"/>
<circle cx="91.5" cy="39.6" r=".53"/>
<circle cx="99.4" cy="42.3" r=".53"/>
<circle cx="115.3" cy="42.3" r=".53"/>
<circle cx="125.9" cy="44.9" r=".53"/>
<circle cx="144.4" cy="52.9" r=".53"/>
<circle cx="144.4" cy="68.7" r=".53"/>
<circle cx="144.4" cy="74" r=".53"/>
<circle cx="144.4" cy="66.1" r=".53"/>
<circle cx="65" cy="135" r=".53"/>
<circle cx="38.5" cy="140.3" r=".53"/>
<circle cx="65" cy="153.5" r=".53"/>
</g>
<g font-size="3.8">
<text x="28.9" y="17.8">1</text>
<text x="72.9" y="17.8">2</text>
<text x="116.8" y="17.8">3</text>
<text x="160.7" y="17.8">4</text>
<text x="204.6" y="17.8">5</text>
<text x="248.6" y="17.8">6</text>
<text x="4.8" y="42.1">A</text>
<text x="272.3" y="42.1">A</text>
<text x="4.8" y="86.8">B</text>
<text x="272.3" y="86.8">B</text>
<text x="4.7" y="131.5">C</text>
<text x="272.2" y="131.5">C</text>
<text x="4.7" y="176.2">D</text>
<text x="272.2" y="176.2">D</text>
<text x="28.9" y="200.6">1</text>
<text x="72.9" y="200.6">2</text>
<text x="116.8" y="200.6">3</text>
<text x="160.7" y="200.6">4</text>
<text x="204.6" y="200.6">5</text>
<text x="248.6" y="200.6">6</text>
</g>
<text font-size="3.7" x="230.3" y="196">Sheet:</text>
<g font-size="2.2">
<text x="38.3" y="40.4">0/RX1/T</text>
<text x="66.7" y="40.4">VIN</text>
<text x="148.7" y="41.9">4</text>
<text x="202.5" y="41.9">1</text>
<text x="38.3" y="45.7">2</text>
<text x="38.3" y="43.1">1/TX1/T</text>
<text x="65.9" y="43.1">3.3V</text>
<text x="147.5" y="44.5">12</text>
<text x="154.8" y="43.1">AVDD</text>
<text x="154.8" y="45.7">IOVDD</text>
<text x="189.9" y="45.7">VOUTB</text>
<text x="190.1" y="43.1">VOUTA</text>
<text x="202.5" y="44.5">2</text>
<text x="202.5" y="47.2">7</text>
<text x="38.3" y="53.7">5/PWM</text>
<text x="38.3" y="51">4/CAN-RX/PWM</text>
<text x="38.3" y="48.4">3/CAN-TX/PWM</text>
<text x="65.5" y="48.4">GND</text>
<text x="147.5" y="49.8">14</text>
<text x="147.5" y="52.5">16</text>
<text x="154.8" y="51">RSTSEL</text>
<text x="154.8" y="53.7">LDAC</text>
<text x="189.8" y="48.4">VOUTC</text>
<text x="189.8" y="51">VOUTD</text>
<text x="202.5" y="49.8">8</text>
<text x="38.3" y="59">7/RX3</text>
<text x="38.3" y="56.3">6/PWM</text>
<text x="147.6" y="57.8">11</text>
<text x="148.7" y="55.1">9</text>
<text x="154.8" y="56.3">~SYNC</text>
<text x="154.8" y="59">DIN</text>
<text x="178.7" y="56.3">VREFH/VREFOUT</text>
<text x="202.5" y="55.1">3</text>
<text x="38.3" y="64.2">9/RX2/PWM</text>
<text x="38.3" y="61.6">8/TX3</text>
<text x="64" y="61.6">AGND</text>
<text x="147.5" y="60.4">13</text>
<text x="147.5" y="63.1">10</text>
<text x="148.7" y="65.7">5</text>
<text x="154.8" y="61.6">~RST</text>
<text x="154.8" y="64.2">SCLK</text>
<text x="38.3" y="69.5">11/MOSI</text>
<text x="38.3" y="66.9">10/TX2/PWM</text>
<text x="147.5" y="68.4">15</text>
<text x="154.8" y="66.9">VREFL</text>
<text x="154.8" y="69.5">~ENABLE</text>
<text x="38.3" y="72.2">12/MISO</text>
<text x="38.3" y="77.5">14/A1</text>
<text x="38.3" y="74.8">13/SCK/LED</text>
<text x="148.7" y="73.7">6</text>
<text x="154.8" y="74.8">GND</text>
<text x="38.3" y="82.8">16/A2/T</text>
<text x="38.3" y="80.1">15/A1/T</text>
<text x="38.3" y="88.1">18/A4/T/SDA0</text>
<text x="38.3" y="85.4">17/A3/T</text>
<text x="38.3" y="93.4">20/A6/PWM</text>
<text x="38.3" y="90.7">19/A5/T/SCL0</text>
<text x="38.3" y="101.3">23/A9/T/PWM</text>
<text x="38.3" y="98.7">22/A8/T/PWM</text>
<text x="38.3" y="96">21/A7/PWM</text>
<text x="33" y="142.5">6</text>
<text x="33" y="139.9">7</text>
<text x="33" y="147.8">4</text>
<text x="33" y="145.2">5</text>
<text x="33" y="155.8">1</text>
<text x="33" y="153.1">2</text>
<text x="33" y="150.5">3</text>
</g>
</svg>
